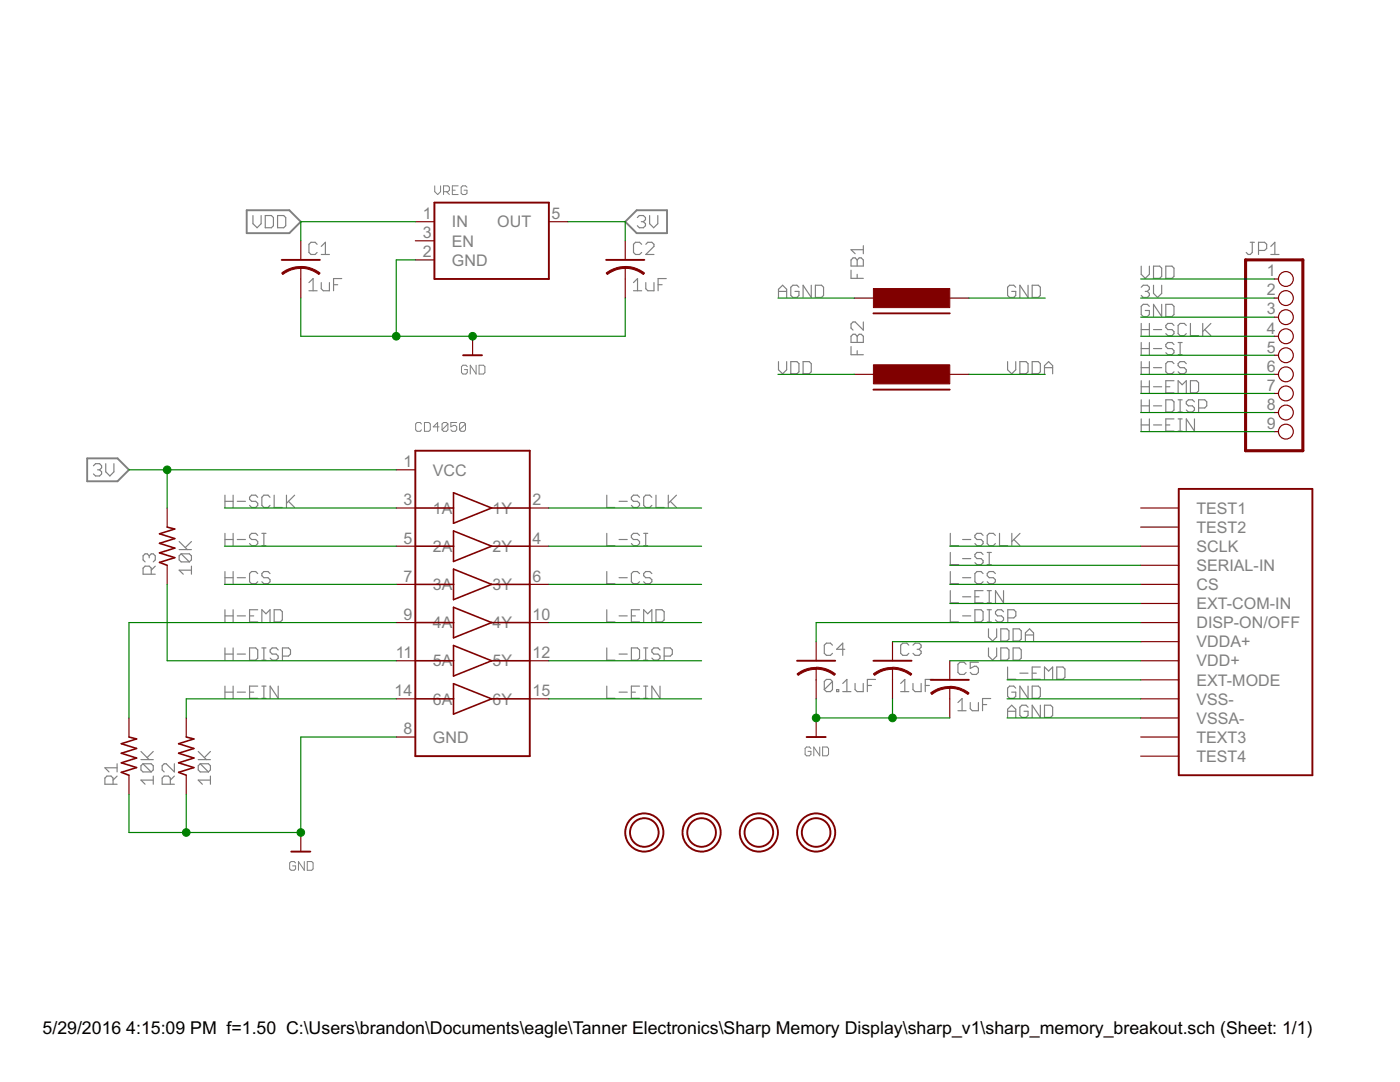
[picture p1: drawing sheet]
<svg xmlns="http://www.w3.org/2000/svg" width="279mm" height="216mm" viewBox="0 0 279 216" stroke-linecap="round" stroke-linejoin="round" font-family="sans-serif">
<g fill="none" stroke="#808080" stroke-width=".23">
<path d="M50.5 43v1.6l.8 .8 .8-.8v-1.6M52.9 43h1.3l.4 .4v1.6l-.4 .4h-1.3zM55.4 43h1.2l.4 .4v1.6l-.4 .4h-1.2zM61.7 56.4l.8-.8v2.4M61.7 58h1.6M63.3 48.7l-.4-.4h-.8l-.4 .4v1.7l.4 .4h.8l.4-.4M64.1 56.4v1.2l.4 .4h1.2v-1.6M64.1 50.8h1.6M64.1 49.2l.8-.9v2.5M66.6 56.8h.8M68.2 55.6h-1.6v2.4M126.4 58h1.7"/>
<path d="M126.4 56.4l.8-.8v2.4M127.2 43.4l.4-.4h.8l.4 .4v.4l-.4 .4M128 44.2h.4M128.1 48.7l-.5-.4h-.8l-.4 .4v1.7l.4 .4h.8l.5-.4M128.4 44.2l.4 .4v.4l-.4 .4h-.8l-.4-.4M128.9 56.4v1.2l.4 .4h1.2v-1.6M128.9 48.7l.4-.4h.8l.4 .4v.5l-1.6 1.6h1.6M129.6 43v1.6l.9 .8 .8-.8v-1.6M131.3 56.8h.8M133 55.6h-1.7v2.4M155.4 58.1h1.6M155.4 59.4v-1.7l.8-.8 .8 .8v1.7"/>
<path d="M159.4 57.3l-.4-.4h-.8l-.4 .4v1.6l.4 .5h.8l.4-.5v-.8h-.8M161.9 56.9v2.5l-1.6-2.5v2.5M162.7 56.9h1.3l.4 .4v1.6l-.4 .5h-1.3zM169.8 53.9v1.6h2.5M170.2 51.5h.5l.4 .4 .4-.4h.4l.4 .4v1.2h-2.5v-1.2zM171.1 51.9v1.2M171.1 54.7v.8M172.3 49v1.6M172.3 49.8h-2.5l.9 .8M202.7 57.3l-.4-.4h-.8l-.4 .4v1.6l.4 .5h.8l.4-.5v-.8h-.8M205.2 56.9v2.5l-1.7-2.5v2.5M206 56.9h1.2l.4 .4v1.6l-.4 .5h-1.2z"/>
<path d="M227.8 57.3l.4-.4h.8l.4 .4v.4l-.4 .4M227.8 53.1v1.6l.8 .8 .8-.8v-1.6M228.6 58.1h.4M229 58.1l.4 .4v.4l-.4 .5h-.8l-.4-.5M230.2 53.1h1.2l.4 .4v1.6l-.4 .4h-1.2zM230.2 56.9v1.6l.8 .9 .8-.9v-1.6M232.7 53.1h1.2l.4 .4v1.6l-.4 .4h-1.2zM249.5 48.3h.8M249.9 48.3v2.1l-.4 .4h-.4l-.4-.4M251.2 50h1.2l.4-.4v-.9l-.4-.4h-1.2v2.5M253.6 50.8h1.6M253.6 49.2l.8-.9v2.5"/>
<path d="M155.4 72.2v1.6l.8 .8 .8-.8v-1.6M157.8 72.2h1.2l.4 .4v1.6l-.4 .4h-1.2zM160.3 72.2h1.2l.4 .4v1.6l-.4 .4h-1.2zM169.8 67.1l.4-.4h.5l.4 .4 .4-.4h.4l.4 .4v1.2h-2.5zM169.8 69.2v1.6h2.5M171.1 67.1v1.2M171.1 70v.8M172.3 64.2v1.7l-1.6-1.7h-.5l-.4 .4v.9l.4 .4M201.1 72.2v1.6l.8 .8 .8-.8v-1.6M203.5 72.2h1.3l.4 .4v1.6l-.4 .4h-1.3zM206 72.2h1.2l.4 .4v1.6l-.4 .4h-1.2zM208.4 74.6v-1.6l.9-.8 .8 .8v1.6"/>
<path d="M208.4 73.4h1.7M227.8 64.5v2.5M227.8 68.3v2.5M227.8 72.2v2.4M227.8 76v2.4M227.8 79.8v2.4M227.8 73.4h1.6M227.8 65.8h1.6M227.8 69.6h1.6M227.8 77.2h1.6M229.4 61.1l-.4-.4h-.8l-.4 .4v1.7l.4 .4h.8l.4-.4v-.8h-.8M229.4 64.5v2.5"/>
<path d="M229.4 68.3v2.5M229.4 72.2v2.4M229.4 76v2.4M229.4 79.8v2.4M230.2 73.4h1.6M230.2 65.8h1.6M230.2 69.6h1.6M230.2 77.2h1.6M231.8 60.7v2.5l-1.6-2.5v2.5M232.7 60.7h1.2l.4 .4v1.7l-.4 .4h-1.2zM232.7 79.8h1.2l.4 .4v1.6l-.4 .4h-1.2zM232.7 77.2h.8"/>
<path d="M234.3 68.7l-.4-.4h-.8l-.4 .4v.5l.4 .4h.8l.4 .4v.4l-.4 .4h-.8l-.4-.4M234.3 64.9l-.4-.4h-.8l-.4 .4v.4l.4 .5h.8l.4 .4v.4l-.4 .4h-.8l-.4-.4M234.3 72.6l-.4-.4h-.8l-.4 .4v1.6l.4 .4h.8l.4-.4M234.3 76h-1.6v2.4h1.6M235.1 70.8h.8M235.1 78.4v-2.4l.8 .8 .8-.8v2.4M235.1 68.3h.8M235.1 79.8h.8M235.5 68.3v2.5M235.5 79.8v2.4M236.7 72.6l-.4-.4h-.8l-.4 .4v.4l.4 .4h.8l.4 .4v.4l-.4 .4h-.8l-.4-.4M236.7 64.9l-.4-.4h-.8l-.4 .4v1.7l.4 .4h.8l.4-.4"/>
<path d="M237.6 64.5v2.5h1.6M237.6 76h1.2l.4 .4v1.6l-.4 .4h-1.2zM240 64.5v2.5M240.4 65.8l1.3 1.2M241.7 64.5l-1.7 1.7M18.6 92.9l.5-.4h.8l.4 .4v.4l-.4 .4M19.5 93.7h.4M19.9 93.7l.4 .4v.5l-.4 .4h-.8l-.5-.4M21.1 92.5v1.6l.8 .9 .8-.9v-1.6M44.9 98.8v2.5M46.5 98.8v2.5M51.4 99.2l-.4-.4h-.8l-.4 .4v.4l.4 .4h.8l.4 .4v.4l-.4 .5h-.8l-.4-.5"/>
<path d="M53.9 99.2l-.4-.4h-.8l-.4 .4v1.6l.4 .5h.8l.4-.5M54.7 98.8v2.5h1.6M57.2 98.8v2.5M58.8 98.8l-1.6 1.6M121.1 98.8v2.5h1.6M127.6 99.2l-.4-.4h-.8l-.4 .4v.4l.4 .4h.8l.4 .4v.4l-.4 .5h-.8l-.4-.5M130.1 99.2l-.4-.4h-.8l-.4 .4v1.6l.4 .5h.8l.4-.5M130.9 98.8v2.5h1.6M133.4 98.8v2.5M135 98.8l-1.6 1.6M227.8 83.6v2.4M227.8 81h1.6"/>
<path d="M227.8 84.8h1.6M229.4 83.6v2.4M230.2 81h1.6M230.2 84.8h1.6M232.7 84.8h.8M234.3 83.6h-1.6v2.4h1.6M235.1 82.2h.8M235.1 83.6h.8M235.1 86h.8M235.5 83.6v2.4M238.4 80.2l-.4-.4h-.8l-.5 .4v.4l.5 .4h.8l.4 .4v.4l-.4 .4h-.8l-.5-.4M238.4 83.6v2.4l-1.7-2.4v2.4"/>
<path d="M239.2 81.4h1.2l.4-.4v-.8l-.4-.4h-1.2v2.4M29.8 110.9l-.4-.4h-.4l-.4 .4v.8l.4 .4M29.8 110.9l.4-.4h.4l.4 .4v.8l-.4 .4M29.8 110.9v.4M30.2 114.6v-1.2l-.4-.4h-.8l-.4 .4v1.2h2.4M31 113l-.8 .8M35.8 109.7h2.4M35.8 108.1l1.6 1.6M36.2 110.5h1.6l.4 .4v.8l-.4 .4M36.2 110.5l-.4 .4v.8l.4 .4h1.6M36.2 110.5l1.6 1.6M38.2 113.8h-2.4l.8 .8"/>
<path d="M38.2 113v1.6M38.2 108.1l-1.2 1.2M44.9 115.3h1.6M44.9 107.7h1.6M44.9 100h1.6M44.9 106.4v2.5M44.9 114v2.5M46.5 106.4v2.5M46.5 114v2.5M47.3 115.3h1.7M47.3 107.7h1.7M47.3 100h1.7"/>
<path d="M51.4 114.4l-.4-.4h-.8l-.4 .4v1.7l.4 .4h.8l.4-.4M51.4 106.8l-.4-.4h-.8l-.4 .4v.5l.4 .4h.8l.4 .4v.4l-.4 .4h-.8l-.4-.4M52.3 108.9h.8M52.3 106.4h.8M52.7 106.4v2.5M53.9 114.4l-.4-.4h-.8l-.4 .4v.5l.4 .4h.8l.4 .4v.4l-.4 .4h-.8l-.4-.4M57.6 100l1.2 1.3M121.1 106.4v2.5h1.6M121.1 114v2.5h1.6M123.5 115.3h1.7M123.5 107.7h1.7M123.5 100h1.7"/>
<path d="M127.6 106.8l-.4-.4h-.8l-.4 .4v.5l.4 .4h.8l.4 .4v.4l-.4 .4h-.8l-.4-.4M127.6 114.4l-.4-.4h-.8l-.4 .4v1.7l.4 .4h.8l.4-.4M128.5 108.9h.8M128.5 106.4h.8M128.9 106.4v2.5M130.1 114.4l-.4-.4h-.8l-.4 .4v.5l.4 .4h.8l.4 .4v.4l-.4 .4h-.8l-.4-.4M133.8 100l1.2 1.3M189.7 106.4v2.5h1.6M189.7 110.2v2.5h1.6M189.7 114v2.5h1.6M189.7 117.9v2.4h1.6M192.1 115.3h1.6"/>
<path d="M192.1 111.5h1.6M192.1 107.7h1.6M192.1 119.1h1.6M194.6 119.1h.8M196.2 106.8l-.4-.4h-.8l-.4 .4v.5l.4 .4h.8l.4 .4v.4l-.4 .4h-.8l-.4-.4M196.2 110.6l-.4-.4h-.8l-.4 .4v.5l.4 .4h.8l.4 .4v.4l-.4 .4h-.8l-.4-.4M196.2 114.4l-.4-.4h-.8l-.4 .4v1.7l.4 .4h.8l.4-.4M196.2 117.9h-1.6v2.4h1.6M197 112.7h.8M197 110.2h.8M197 117.9h.8M197.4 110.2v2.5"/>
<path d="M197.4 117.9v2.4M198.6 114.4l-.4-.4h-.8l-.4 .4v.5l.4 .4h.8l.4 .4v.4l-.4 .4h-.8l-.4-.4M198.6 106.8l-.4-.4h-.8l-.4 .4v1.7l.4 .4h.8l.4-.4M199.5 106.4v2.5h1.6M200.3 117.9v2.4l-1.6-2.4v2.4M201.9 106.4v2.5M202.3 107.7l1.3 1.2M203.6 106.4l-1.7 1.7M44.9 122.9h1.6M44.9 130.5h1.6M44.9 138.1h1.6M44.9 121.7v2.4"/>
<path d="M44.9 129.3v2.4M44.9 136.9v2.4M46.5 121.7v2.4M46.5 129.3v2.4M46.5 136.9v2.4M47.3 122.9h1.7M47.3 130.5h1.7M47.3 138.1h1.7M49.8 122.9h.8M49.8 129.3h1.2l.4 .4v1.6l-.4 .4h-1.2zM49.8 138.1h.8M51.4 121.7h-1.6v2.4h1.6"/>
<path d="M51.4 136.9h-1.6v2.4h1.6M52.3 131.7h.8M52.3 129.3h.8M52.3 136.9h.8M52.3 139.3h.8M52.3 124.1v-2.4l.8 .8 .8-.8v2.4M52.7 129.3v2.4M52.7 136.9v2.4M54.7 121.7h1.2l.4 .4v1.6l-.4 .4h-1.2zM55.5 129.7l-.4-.4h-.8l-.4 .4v.4l.4 .4h.8l.4 .4v.4l-.4 .4h-.8l-.4-.4M55.5 136.9v2.4l-1.6-2.4v2.4M56.4 130.9h1.2l.4-.4v-.8l-.4-.4h-1.2v2.4"/>
<path d="M121.1 121.7v2.4h1.6M121.1 129.3v2.4h1.6M121.1 136.9v2.4h1.6M123.5 122.9h1.7M123.5 130.5h1.7M123.5 138.1h1.7M126 122.9h.8M126 129.3h1.2l.4 .4v1.6l-.4 .4h-1.2zM126 138.1h.8M127.6 121.7h-1.6v2.4h1.6M127.6 136.9h-1.6v2.4h1.6M128.5 131.7h.8"/>
<path d="M128.5 129.3h.8M128.5 124.1v-2.4l.8 .8 .8-.8v2.4M128.5 136.9h.8M128.5 139.3h.8M128.9 129.3v2.4M128.9 136.9v2.4M130.9 121.7h1.2l.4 .4v1.6l-.4 .4h-1.2zM131.7 129.7l-.4-.4h-.8l-.4 .4v.4l.4 .4h.8l.4 .4v.4l-.4 .4h-.8l-.4-.4M131.7 136.9v2.4l-1.6-2.4v2.4M132.5 130.9h1.3l.4-.4v-.8l-.4-.4h-1.3v2.4M166.1 136v1.6l-.4 .4h-.8l-.4-.4M166.1 136l-.4-.4h-.8l-.4 .4v1.6"/>
<path d="M166.1 128.7l-.4-.4h-.8l-.4 .4v1.7l.4 .4h.8l.4-.4M166.1 136l-1.6 1.6M167 137.6h.4v.4h-.4zM168.2 138h1.6M168.2 136.4l.8-.8v2.4M168.6 129.6h-1.6l1.2-1.3v2.5M170.6 136.4v1.2l.5 .4h1.2v-1.6M173.1 136.8h.8M174.7 135.6h-1.6v2.4M179.7 136.4l.9-.8v2.4M179.7 138h1.7M181.4 128.7l-.4-.4h-.8l-.5 .4v1.7l.5 .4h.8l.4-.4"/>
<path d="M182.2 136.4v1.2l.4 .4h1.2v-1.6M182.2 128.7l.4-.4h.8l.4 .4v.4l-.4 .5M183 129.6h.4M183.4 129.6l.4 .4v.4l-.4 .4h-.8l-.4-.4M184.7 136.8h.8M186.3 135.6h-1.6v2.4M189.7 121.7v2.4h1.6M192.1 122.9h1.6M192.8 132.5l-.4-.4h-.8l-.4 .4v1.7l.4 .4h.8l.4-.4M194.6 121.7h1.2l.4 .4v1.6l-.4 .4h-1.2zM195.3 132.1h-1.7v1.3l.9-.5h.4l.4 .5v.8l-.4 .4h-.9l-.4-.4M197 124.1h.8"/>
<path d="M197 121.7h.8M197 120.3h.8M197.3 125.5v1.6l.8 .8 .8-.8v-1.6M197.3 129.3v1.6l.8 .8 .8-.8v-1.6M197.4 121.7v2.4M197.7 139.4h-1.6v2.4M199.7 129.3h1.3l.4 .4v1.6l-.4 .4h-1.3zM199.7 125.5h1.3l.4 .4v1.6l-.4 .4h-1.3zM200.3 122.1l-.4-.4h-.8l-.4 .4v.4l.4 .4h.8l.4 .4v.4l-.4 .4h-.8l-.4-.4M201.1 133.1v2.4h1.6M201.1 123.3h1.2l.4-.4v-.8l-.4-.4h-1.2v2.4M202.2 129.3h1.2l.4 .4v1.6l-.4 .4h-1.2z"/>
<path d="M202.2 125.5h1.2l.4 .4v1.6l-.4 .4h-1.2zM202.7 137.3l-.4-.4h-.8l-.4 .4v1.6l.4 .4h.8l.4-.4v-.8h-.8M203.5 134.3h1.7M204.6 127.9v-1.6l.9-.8 .8 .8v1.6M204.6 126.7h1.7M205.2 136.9v2.4l-1.7-2.4v2.4M206 136.9h1.2l.4 .4v1.6l-.4 .4h-1.2zM206 134.3h.8M207.6 133.1h-1.6v2.4h1.6M208.4 135.5v-2.4l.9 .8 .8-.8v2.4M210.9 133.1h1.2l.4 .4v1.6l-.4 .4h-1.2zM22.6 156.5v-1.2l-.4-.4h-.9l-.4 .4v1.2h2.5"/>
<path d="M23.4 154.9l-.8 .8M23.4 153.2h-2.5l.9 .8M23.4 152.4v1.6M28.1 151.6h2.5M28.1 149.9l1.7 1.7M28.5 152.4h1.7l.4 .4v.8l-.4 .4M28.5 152.4l-.4 .4v.8l.4 .4h1.7M28.5 152.4l1.7 1.6M30.6 155.7h-2.5l.9 .8M30.6 154.9v1.6M30.6 149.9l-1.2 1.3M34 156.5v-1.2l-.4-.4h-.8l-.4 .4v1.2h2.4"/>
<path d="M34.8 152.4v1.6l-1.6-1.6h-.4l-.4 .4v.8l.4 .4M34.8 154.9l-.8 .8M39.6 151.6h2.4M39.6 149.9l1.6 1.7M40 152.4l-.4 .4v.8l.4 .4h1.6M40 152.4h1.6l.4 .4v.8l-.4 .4M40 152.4l1.6 1.6M42 155.7h-2.4l.8 .8M42 154.9v1.6M42 149.9l-1.2 1.3M191.2 140.2l.8-.8v2.4M191.2 141.8h1.6"/>
<path d="M193.6 140.2v1.2l.4 .4h1.3v-1.6M196.1 140.6h.8M201.1 143.2v-1.7l.8-.8 .8 .8v1.7M201.1 141.9h1.6M205.2 141.1l-.4-.4h-.9l-.4 .4v1.6l.4 .5h.9l.4-.5v-.8h-.8M207.6 140.7v2.5l-1.6-2.5v2.5M208.4 140.7h1.3l.4 .4v1.6l-.4 .5h-1.3z"/>
</g>
<g fill="none" stroke="#808080" stroke-width=".2">
<path d="M86.8 37.1v1.1l.6 .6 .5-.6v-1.1M88.5 38.2h.9l.3-.2v-.6l-.3-.3h-.9v1.7M89.1 38.2l.6 .6M90.3 38h.5M91.4 37.1h-1.1v1.7h1.1M93.2 37.4l-.3-.3h-.6l-.3 .3v1.1l.3 .3h.6l.3-.3v-.5h-.6M93.3 73.2l-.3-.3h-.6l-.3 .3v1.1l.3 .3h.6l.3-.3v-.6h-.6M95 72.9v1.7l-1.1-1.7v1.7M95.6 72.9h.9l.3 .3v1.1l-.3 .3h-.9zM84.1 84.6l-.3-.3h-.6l-.2 .3v1.2l.2 .3h.6l.3-.3M84.7 84.3h.9l.3 .3v1.2l-.3 .3h-.9zM87.6 85.2h-1.1l.8-.9v1.8"/>
<path d="M89.4 84.6l-.3-.3h-.6l-.3 .3v1.2M89.4 84.6v1.2l-.3 .3h-.6l-.3-.3M89.4 84.6l-1.2 1.2M91.1 84.3h-1.1v.9l.6-.3h.2l.3 .3v.6l-.3 .3h-.5l-.3-.3M92.9 84.6l-.3-.3h-.6l-.3 .3v1.2M92.9 84.6v1.2l-.3 .3h-.6l-.3-.3M92.9 84.6l-1.2 1.2M161.8 149.4l-.3-.3h-.5l-.3 .3v1.1l.3 .3h.5l.3-.3v-.6h-.6M163.6 149.1v1.7l-1.2-1.7v1.7M164.2 149.1h.9l.3 .3v1.1l-.3 .3h-.9zM59 172.2l-.3-.3h-.6l-.3 .3v1.2l.3 .3h.6l.3-.3v-.6h-.6M60.7 171.9v1.8l-1.1-1.8v1.8"/>
<path d="M61.3 171.9h.9l.3 .3v1.2l-.3 .3h-.9z"/>
</g>
<path d="M49.2 42h8.5l2.3 2.2-2.3 2.3h-8.5zM124.8 44.2l2.3-2.2h6v4.5h-6zM17.4 91.5h6.1l2.2 2.2-2.2 2.3h-6.1z" fill="none" stroke="#808080" stroke-width=".38"/>
<g fill="none" stroke="#800000" stroke-width=".23">
<path d="M60 48v3.9M60 53.4v6.1M82.9 44.2h3.8M82.9 48h3.8M82.9 51.9h3.8M109.5 44.2h3.8M124.8 48v3.9M124.8 53.4v6.1M170.5 59.5h3.8M189.5 59.5h3.9M254.3 59.5h.8M254.3 55.7h.8"/>
<path d="M94.3 67.1v3.8M170.5 74.7h3.8M189.5 74.7h3.9M254.3 74.7h.8M254.3 63.3h.8M254.3 67.1h.8M254.3 70.9h.8M254.3 78.5h.8M79.1 93.7h3.8M254.3 82.3h.8M254.3 86.1h.8M33.4 101.4v3.8"/>
<path d="M33.4 112.8v3.8M79.1 101.4h3.8M79.1 109h3.8M79.1 116.6h3.8M105.7 101.4h3.8M105.7 109h3.8M105.7 116.6h3.8M227.6 101.4h7.6M227.6 105.2h7.6M227.6 109h7.6M227.6 112.8h7.6M227.6 116.6h7.6"/>
<path d="M79.1 124.2h3.8M79.1 131.8h3.8M79.1 139.4h3.8M105.7 124.2h3.8M105.7 131.8h3.8M105.7 139.4h3.8M162.9 128v3.8M162.9 133.4v6M178.1 128v3.8M178.1 133.4v6M189.5 131.8v3.9M189.5 137.2v6.1"/>
<path d="M227.6 120.4h7.6M227.6 124.2h7.6M227.6 128h7.6M227.6 131.8h7.6M227.6 135.7h7.6M227.6 139.4h7.6M25.7 143.3v3.8M25.7 154.7v3.8M37.2 143.3v3.8M37.2 154.7v3.8M79.1 147.1h3.8M162.9 143.3v3.8"/>
<path d="M227.6 143.3h7.6M227.6 147.1h7.6M227.6 150.9h7.6M60 166.1v3.8"/>
<circle cx="256.6" cy="55.7" r="1.48"/>
<circle cx="256.6" cy="59.5" r="1.48"/>
<circle cx="256.6" cy="78.5" r="1.48"/>
<circle cx="256.6" cy="63.3" r="1.48"/>
<circle cx="256.6" cy="67.1" r="1.48"/>
<circle cx="256.6" cy="74.7" r="1.48"/>
<circle cx="256.6" cy="70.9" r="1.48"/>
<circle cx="256.6" cy="86.1" r="1.48"/>
<circle cx="256.6" cy="82.3" r="1.48"/>
</g>
<g fill="none" stroke="#800000" stroke-width=".38">
<path d="M56.2 51.9h7.6M86.7 40.4h22.8v15.3h-22.8zM121 51.9h7.6M92.4 70.9h3.8M174.3 62.5h15.2M174.3 77.7h15.2M82.9 89.9h22.8v61h-22.8zM235.2 97.6h26.7v57.1h-26.7zM159.1 131.8h7.6M174.3 131.8h7.6M185.7 135.7h7.7M161 147.1h3.8"/>
<path d="M58.1 169.9h3.8"/>
<circle cx="128.6" cy="166.1" r="3.8"/>
<circle cx="128.6" cy="166.1" r="2.86"/>
<circle cx="140" cy="166.1" r="3.8"/>
<circle cx="140" cy="166.1" r="2.86"/>
<circle cx="151.4" cy="166.1" r="3.8"/>
<circle cx="151.4" cy="166.1" r="2.86"/>
<circle cx="162.9" cy="166.1" r="3.8"/>
<circle cx="162.9" cy="166.1" r="2.86"/>
</g>
<g fill="#800000" stroke="#800000" stroke-width=".2">
<path d="M60 53.2h.4a6.2 6.2 0 0 1 3.5 1.3l-.3 .3-1.1-.7a5.4 5.4 0 0 0-2.5-.5z" fill-rule="evenodd"/>
<path d="M56.2 54.5l.9-.6a6 6 0 0 1 2.9-.7v.4l-1.9 .3-1.7 .9z" fill-rule="evenodd"/>
<path d="M124.8 53.2h.3a6.1 6.1 0 0 1 3.5 1.3l-.2 .3-1.1-.7a5.6 5.6 0 0 0-2.5-.5z" fill-rule="evenodd"/>
<path d="M121 54.5l.8-.6a5.8 5.8 0 0 1 3-.7v.4a5.7 5.7 0 0 0-3.6 1.2z" fill-rule="evenodd"/>
<path d="M178.1 133.1h.4a6.3 6.3 0 0 1 3.5 1.4l-.3 .3-1.7-.9-1.9-.4z" fill-rule="evenodd"/>
<path d="M174.3 134.5l.3-.2a6.1 6.1 0 0 1 3.5-1.1v.4l-1.9 .3-1.7 .9z" fill-rule="evenodd"/>
<path d="M162.9 133.1h.3a6.3 6.3 0 0 1 3.5 1.4l-.2 .3-1.7-.9-1.9-.4z" fill-rule="evenodd"/>
<path d="M159.1 134.5l.2-.2a5.9 5.9 0 0 1 3.6-1.1v.4l-1.9 .3-1.7 .9z" fill-rule="evenodd"/>
<path d="M189.5 136.9h.4a6.4 6.4 0 0 1 3.5 1.4l-.2 .3-.6-.4a5.6 5.6 0 0 0-3.1-.9z" fill-rule="evenodd"/>
<path d="M185.7 138.3l.3-.2a6.1 6.1 0 0 1 3.5-1.1v.4h-.6a5.6 5.6 0 0 0-2.9 1.2z" fill-rule="evenodd"/>
</g>
<g fill="none" stroke="#800000" stroke-width=".32">
<path d="M90.5 98.3l7.6 3.1-7.6 3zM33.4 105.2l1.5 .4-3.1 .9 3.1 1-3.1 .9 3.1 1-3.1 .9 3.1 1-3.1 .9 1.6 .6M82.9 101.4h7.6M82.9 109h7.6M82.9 116.6h7.6M90.5 105.9l7.6 3.1-7.6 3zM90.5 113.6l7.6 3-7.6 3.1zM98.1 101.4h7.6M98.1 109h7.6M98.1 116.6h7.6M82.9 124.2h7.6M82.9 131.8h7.6"/>
<path d="M82.9 139.4h7.6M90.5 121.2l7.6 3-7.6 3.1zM90.5 128.8l7.6 3-7.6 3.1zM90.5 136.4l7.6 3-7.6 3.1zM98.1 124.2h7.6M98.1 131.8h7.6M98.1 139.4h7.6M25.7 147.1l1.6 .3-3.1 1 3.1 1-3.1 .9 3.1 1-3.1 .9 3.1 1-3.1 .9 1.5 .6M37.2 147.1l1.5 .3-3.1 1 3.1 1-3.1 .9 3.1 1-3.1 .9 3.1 1-3.1 .9 1.6 .6"/>
</g>
<g fill="#800000" stroke="#800000" stroke-width=".2">
<path d="M174.3 57.6h15.2v3.8h-15.2z"/>
<path d="M174.3 72.8h15.2v3.8h-15.2z"/>
</g>
<path d="M248.6 51.9h11.4v38h-11.4z" fill="none" stroke="#800000" stroke-width=".61"/>
<g fill="none" stroke="#008000" stroke-width=".23">
<path d="M60 59.5v7.6h64.8v-7.6M82.9 44.2h-22.9v3.8M82.9 51.9h-3.8v15.2M113.3 44.2h11.5v3.8M155.3 59.5h15.2M193.4 59.5h15.2M227.6 59.5h26.7M227.6 55.7h26.7M155.3 74.7h15.2M193.4 74.7h15.2M227.6 67.1h26.7M227.6 63.3h26.7"/>
<path d="M227.6 74.7h26.7M227.6 70.9h26.7M227.6 78.5h26.7M25.7 93.7h53.4M33.4 93.7v7.7M227.6 82.3h26.7M227.6 86.1h26.7M33.4 116.6v15.2h45.7M44.8 116.6h34.3M44.8 109h34.3M44.8 101.4h34.3M109.5 116.6h30.5"/>
<path d="M109.5 109h30.5M109.5 101.4h30.5M189.5 116.6h38.1M189.5 112.8h38.1M189.5 109h38.1M79.1 124.2h-53.4v19.1M79.1 139.4h-41.9v3.9M109.5 124.2h30.5M109.5 131.8h30.5M109.5 139.4h30.5M162.9 139.4v3.9h26.6M178.1 139.4v3.9"/>
<path d="M178.1 128h49.5M189.5 131.8h38.1M189.5 120.4h38.1M201 139.4h26.6M201 135.7h26.6M227.6 124.2h-64.7v3.8M37.2 158.5v7.6M79.1 147.1h-19.1v19h-34.3v-7.6M201 143.3h26.6"/>
</g>
<g fill="#008000" stroke="#008000" stroke-width=".2">
<circle cx="33.4" cy="93.7" r=".76"/>
<circle cx="162.9" cy="143.3" r=".76"/>
<circle cx="178.1" cy="143.3" r=".76"/>
<circle cx="79.1" cy="67.1" r=".76"/>
<circle cx="94.3" cy="67.1" r=".76"/>
<circle cx="60" cy="166.1" r=".76"/>
<circle cx="37.2" cy="166.1" r=".76"/>
</g>
<g font-size="4">
<text x="8.5" y="206.4">5/29/2016</text>
<text x="25.2" y="206.4">4:15:09 PM f=1.50 C:\Users\brandon\Documents\eagle\Tanner Electronics\Sharp Memory Display\sharp_v1\sharp_memory_breakout.sch (Sheet: 1/1)</text>
</g>
<g font-size="3.6" fill="#808080">
<text x="84.4" y="43.7">1</text>
<text x="84.4" y="47.5">3</text>
<text x="90.2" y="45.4">IN</text>
<text x="99.2" y="45.4">OUT</text>
<text x="110.1" y="43.7">5</text>
<text x="84.4" y="51.3">2</text>
<text x="90.2" y="49.2">EN</text>
<text x="90.2" y="53">GND</text>
<text x="252.8" y="55.1">1</text>
<text x="252.8" y="58.9">2</text>
<text x="252.8" y="62.7">3</text>
<text x="252.8" y="66.6">4</text>
<text x="252.8" y="70.4">5</text>
<text x="252.8" y="74.2">6</text>
<text x="252.8" y="78">7</text>
<text x="252.8" y="81.8">8</text>
<text x="252.8" y="85.6">9</text>
<text x="80.5" y="93.2">1</text>
<text x="86.4" y="94.9">VCC</text>
<text x="80.5" y="100.8">3</text>
<text x="106.3" y="100.8">2</text>
<text x="86.4" y="102.5">1A</text>
<text x="98.3" y="102.5">1Y</text>
<text x="238.8" y="102.5">TEST1</text>
<text x="238.8" y="106.3">TEST2</text>
<text x="80.5" y="108.5">5</text>
<text x="86.4" y="110.1">2A</text>
<text x="98.3" y="110.1">2Y</text>
<text x="106.3" y="108.5">4</text>
<text x="238.8" y="110.1">SCLK</text>
<text x="238.8" y="113.9">SERIAL-IN</text>
<text x="80.5" y="116.1">7</text>
<text x="86.4" y="117.7">3A</text>
<text x="98.3" y="117.7">3Y</text>
<text x="106.3" y="116.1">6</text>
<text x="238.8" y="117.7">CS</text>
<text x="80.5" y="123.7">9</text>
<text x="86.4" y="125.4">4A</text>
<text x="98.3" y="125.4">4Y</text>
<text x="106.3" y="123.7">10</text>
<text x="238.8" y="121.6">EXT-COM-IN</text>
<text x="238.8" y="125.4">DISP-ON/OFF</text>
<text x="79" y="131.3">11</text>
<text x="106.3" y="131.3">12</text>
<text x="238.8" y="129.2">VDDA+</text>
<text x="86.4" y="133">5A</text>
<text x="98.3" y="133">5Y</text>
<text x="238.8" y="133">VDD+</text>
<text x="238.8" y="136.8">EXT-MODE</text>
<text x="78.7" y="138.9">14</text>
<text x="86.4" y="140.6">6A</text>
<text x="98.3" y="140.6">6Y</text>
<text x="106.3" y="138.9">15</text>
<text x="238.8" y="140.6">VSS-</text>
<text x="80.5" y="146.5">8</text>
<text x="86.4" y="148.2">GND</text>
<text x="238.8" y="144.4">VSSA-</text>
<text x="238.8" y="148.2">TEXT3</text>
<text x="238.8" y="152">TEST4</text>
</g>
</svg>
